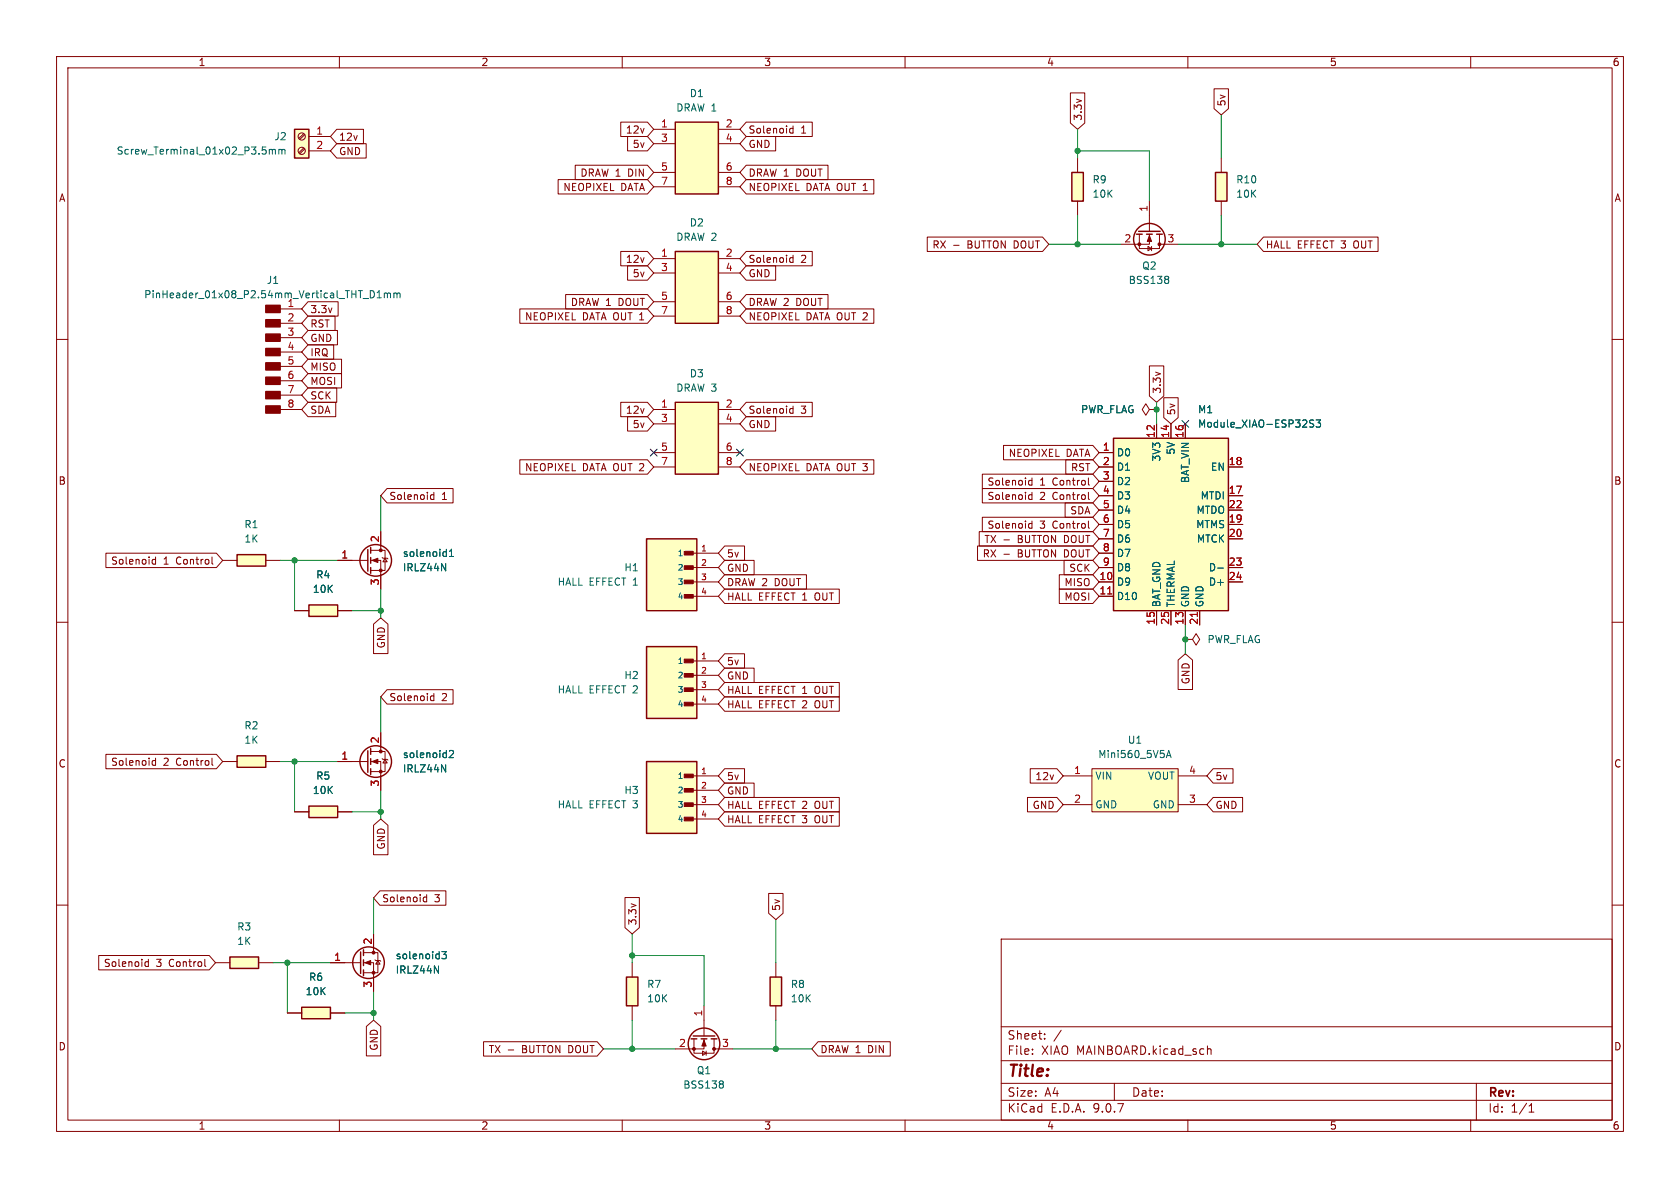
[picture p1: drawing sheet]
<svg xmlns="http://www.w3.org/2000/svg" width="297mm" height="210mm" viewBox="0 0 297 210" stroke-linecap="round" stroke-linejoin="round" font-family="sans-serif">
<g fill="none" stroke="#840000" stroke-width=".18">
<path d="M10 10h277v190h-277zM12 12h273v186h-273zM60 10v2M110 10v2M160 10v2M210 10v2M260 10v2M49.5 54.6h3.8M49.5 57.2h3.8M49.5 59.7h3.8M10 60h2M49.5 62.2h3.8"/>
<path d="M49.5 64.8h3.8M49.5 67.3h3.8M49.5 69.9h3.8M49.5 72.4h3.8M285 60h2M10 110h2M285 110h2M10 160h2M177 166h108v32h-108zM285 160h2M60 198v2M110 198v2"/>
<path d="M160 198v2M177 194.5h108M177 191.5h108M177 187.5h108M177 181.5h108M182.5 186.3v.1M182.5 185.5v.1M184.7 183.6v.1M184.7 182.8v.1M187.6 182.1l-1.3 2M197 191.5v3M210 198v2"/>
<path d="M213.5 185.5l.2-.1 .3 .1 .1 .9M260 198v2M261 191.5v6.5M270.3 196.6h.9M270.3 195.5l.4-.4v1.5"/>
</g>
<g fill="#840000" stroke="#840000" stroke-width=".25">
<path d="M47 54h2.5v1.2h-2.5z"/>
<path d="M47 56.5h2.5v1.3h-2.5z"/>
<path d="M47 59.1h2.5v1.2h-2.5z"/>
<path d="M47 61.6h2.5v1.3h-2.5z"/>
<path d="M47 64.1h2.5v1.3h-2.5z"/>
<path d="M47 66.7h2.5v1.2h-2.5z"/>
<path d="M47 69.2h2.5v1.3h-2.5z"/>
<path d="M47 71.8h2.5v1.2h-2.5z"/>
</g>
<path d="M66.1 51.6l.1 .3-.1 .6M66.7 52.6h.7M66.7 51.7l.3-.3v1.2M67.9 51.8v.8M67.9 51.9l.4-.1 .2 .2M68.5 52l.2-.2 .3 .1v.7M68.5 52v.6M69.6 51.9l.4-.1 .2 .2M69.6 51.8v.8M70.2 52l.2-.2 .3 .1v.7M70.2 52v.6" fill="none" stroke="#006464" stroke-width=".18"/>
<path d="M119.4 21.6h7.6v12.7h-7.6z" fill="#ffffc2"/>
<path d="M119.4 21.6h7.6v12.7h-7.6z" fill="none" stroke="#840000" stroke-width=".25"/>
<path d="M115.6 22.9h3.8M115.6 25.4h3.8M115.6 30.5h3.8M115.6 33h3.8M127 22.9h3.8M127 25.4h3.8M127 30.5h3.8M127 33h3.8" fill="none" stroke="#840000" stroke-width=".18"/>
<path d="M110.7 172.7h2.1v5.1h-2.1z" fill="#ffffc2"/>
<path d="M110.7 172.7h2.1v5.1h-2.1z" fill="none" stroke="#840000" stroke-width=".25"/>
<path d="M111.8 170.2v2.5M111.8 177.8v2.5" fill="none" stroke="#840000" stroke-width=".18"/>
<path d="M114.3 134.6h8.9v12.7h-8.9z" fill="#ffffc2"/>
<path d="M114.3 134.6h8.9v12.7h-8.9z" fill="none" stroke="#840000" stroke-width=".25"/>
<g fill="#840000" stroke="#840000" stroke-width=".18">
<path d="M121 136.8h1.6v.7h-1.6z"/>
<path d="M121 139.4h1.6v.6h-1.6z"/>
<path d="M121 141.9h1.6v.7h-1.6z"/>
<path d="M121 144.5h1.6v.6h-1.6z"/>
</g>
<path d="M121.9 137.2h5.1M121.9 139.7h5.1M121.9 142.2h5.1M121.9 144.8h5.1" fill="none" stroke="#840000" stroke-width=".18"/>
<path d="M119.4 71.1h7.6v12.7h-7.6z" fill="#ffffc2"/>
<path d="M119.4 71.1h7.6v12.7h-7.6z" fill="none" stroke="#840000" stroke-width=".25"/>
<path d="M115.6 72.4h3.8M115.6 74.9h3.8M127 72.4h3.8M127 74.9h3.8M115.6 80h3.8M115.6 82.6h3.8M127 80h3.8M127 82.6h3.8" fill="none" stroke="#840000" stroke-width=".18"/>
<path d="M114.3 95.3h8.9v12.7h-8.9z" fill="#ffffc2"/>
<path d="M114.3 95.3h8.9v12.7h-8.9z" fill="none" stroke="#840000" stroke-width=".25"/>
<g fill="#840000" stroke="#840000" stroke-width=".18">
<path d="M121 97.5h1.6v.6h-1.6z"/>
<path d="M121 100h1.6v.6h-1.6z"/>
<path d="M121 102.6h1.6v.6h-1.6z"/>
<path d="M121 105.1h1.6v.6h-1.6z"/>
</g>
<path d="M121.9 97.8h5.1M121.9 100.3h5.1M121.9 102.9h5.1M121.9 105.4h5.1" fill="none" stroke="#840000" stroke-width=".18"/>
<path d="M114.3 114.3h8.9v12.7h-8.9z" fill="#ffffc2"/>
<path d="M114.3 114.3h8.9v12.7h-8.9z" fill="none" stroke="#840000" stroke-width=".25"/>
<g fill="#840000" stroke="#840000" stroke-width=".18">
<path d="M121 116.5h1.6v.7h-1.6z"/>
<path d="M121 119.1h1.6v.6h-1.6z"/>
<path d="M121 121.6h1.6v.6h-1.6z"/>
<path d="M121 124.1h1.6v.7h-1.6z"/>
</g>
<path d="M121.9 116.8h5.1M121.9 119.4h5.1M121.9 121.9h5.1M121.9 124.5h5.1" fill="none" stroke="#840000" stroke-width=".18"/>
<path d="M189.5 30.5h2v5.1h-2z" fill="#ffffc2"/>
<path d="M189.5 30.5h2v5.1h-2z" fill="none" stroke="#840000" stroke-width=".25"/>
<path d="M190.5 27.9v2.6M190.5 35.6v2.5" fill="none" stroke="#840000" stroke-width=".18"/>
<path d="M41.9 98h5.1v2.1h-5.1z" fill="#ffffc2"/>
<path d="M41.9 98h5.1v2.1h-5.1z" fill="none" stroke="#840000" stroke-width=".25"/>
<path d="M39.4 99.1h2.5M47 99.1h2.5" fill="none" stroke="#840000" stroke-width=".18"/>
<path d="M193 135.9h15.3v7.6h-15.3z" fill="#ffffc2"/>
<path d="M188 137.2h5M193 135.9h15.3v7.6h-15.3zM208.3 137.2h5.1M188 142.2h5M208.3 142.2h5.1" fill="none" stroke="#840000" stroke-width=".18"/>
<path d="M206.2 133.9l.4-1.2 .4 1.2M206.3 133.6h.6" fill="none" stroke="#006464" stroke-width=".18"/>
<path d="M196.8 77.5h20.4v30.5h-20.4z" fill="#ffffc2"/>
<path d="M196.8 77.5h20.4v30.5h-20.4z" fill="none" stroke="#840000" stroke-width=".25"/>
<g fill="none" stroke="#840000" stroke-width=".18">
<path d="M204.5 74.9v2.6M207 74.9v2.6M209.5 74.9v2.6M194.3 80h2.5M194.3 82.6h2.5M194.3 85.1h2.5M194.3 87.6h2.5M194.3 90.2h2.5M194.3 92.7h2.5M194.3 95.3h2.5M194.3 97.8h2.5M217.2 82.6h2.5"/>
<path d="M217.2 87.6h2.5M217.2 90.2h2.5M217.2 92.7h2.5M217.2 95.3h2.5M194.3 100.3h2.5M194.3 102.9h2.5M194.3 105.4h2.5M204.5 108v2.5M207 108v2.5M209.5 108v2.5M212.1 108v2.5M217.2 100.3h2.5"/>
<path d="M217.2 102.9h2.5"/>
</g>
<path d="M195.8 105h.7M211.7 108.3v.7" fill="none" stroke="#a90000" stroke-width=".18"/>
<path d="M231.5 74.6l.7 .5-.2 .4-.5-.1M232.2 74.3l-.4-.1-.3 .3M232.7 74.2h.8l-.5 .5 .4 .1v.6l-.2 .1-.5-.1M215.3 100.4h1" fill="none" stroke="#006464" stroke-width=".18"/>
<path d="M136.1 172.7h2.1v5.1h-2.1z" fill="#ffffc2"/>
<path d="M136.1 172.7h2.1v5.1h-2.1z" fill="none" stroke="#840000" stroke-width=".25"/>
<path d="M137.2 170.2v2.5M137.2 177.8v2.5" fill="none" stroke="#840000" stroke-width=".18"/>
<path d="M54.6 106.9h5.1v2.1h-5.1z" fill="#ffffc2"/>
<path d="M54.6 106.9h5.1v2.1h-5.1z" fill="none" stroke="#840000" stroke-width=".25"/>
<path d="M52.1 108h2.5M59.7 108h2.5M209.5 113h1.3l.7-1 .6 1-.6 1-.7-1M209.5 113h.1" fill="none" stroke="#840000" stroke-width=".18"/>
<path d="M40.6 169.2h5.1v2h-5.1z" fill="#ffffc2"/>
<g fill="none" stroke="#840000" stroke-width=".25">
<path d="M65 132.7v3.8M65.5 132.3v1.1M65.5 134.1v1M65.5 135.9v1M40.6 169.2h5.1v2h-5.1zM63.8 168.3v3.8M64.3 167.9v1M64.3 169.7v1M64.3 171.5v1M122.2 183.6h1M122.6 183.1h3.8M124 183.6h1"/>
<path d="M125.7 183.6h1"/>
<circle cx="66.4" cy="134.6" r="2.79"/>
<circle cx="65.2" cy="170.2" r="2.79"/>
<circle cx="124.5" cy="184.5" r="2.79"/>
</g>
<g fill="none" stroke="#840000" stroke-width=".18">
<path d="M59.7 134.6h5.3M65.5 132.8h2.6v3.6h-2.6M65.5 134.6h1.8v5.1M67.3 129.5v3.3M67.6 134.1l.1 .1h.8l.1 .2M68.1 134.2l.4 .7h-.8zM38.1 170.2h2.5M45.7 170.2h2.6M58.4 170.2h5.4M64.3 168.4h2.5v3.6h-2.5M64.3 170.2h1.7v5.1M66 165.1v3.3"/>
<path d="M66.3 169.7l.1 .1h.8l.1 .1M66.8 169.8l.4 .6h-.8zM124.5 177.8v5.3M122.7 183.6v2.6h3.5v-2.6M124.2 185.8l.6 .4-.6 .4zM124.5 183.6v1.8h-5.1M124.8 185.8v.8M126.2 185.4h3.3"/>
</g>
<g fill="#840000" stroke="#840000" stroke-width=".18">
<path d="M64.5 170.2l1-.4v.8z"/>
<path d="M65.8 134.6l1-.4v.8z"/>
<path d="M124.5 183.9l.3 1h-.7z"/>
<circle cx="66" cy="168.4" r=".25"/>
<circle cx="66" cy="172" r=".25"/>
<circle cx="67.3" cy="132.8" r=".25"/>
<circle cx="67.3" cy="136.4" r=".25"/>
<circle cx="126.2" cy="185.4" r=".25"/>
<circle cx="122.7" cy="185.4" r=".25"/>
</g>
<path d="M78.1 135.2l.7 1.3v-1.3M79.5 132.8l.4-.1 .3 .3-.8 .9h.8M76.8 170.8l.7 1.2v-1.2M78.1 168.2h.8l-.4 .5 .4 .1v.6l-.2 .1-.6-.1M127.6 191.1l.3 .2-.3 .3 .3 .3v.2l-.3 .2" fill="none" stroke="#006464" stroke-width=".18"/>
<path d="M54.6 142.5h5.1v2h-5.1z" fill="#ffffc2"/>
<path d="M54.6 142.5h5.1v2h-5.1z" fill="none" stroke="#840000" stroke-width=".25"/>
<path d="M52.1 143.5h2.5M59.7 143.5h2.5" fill="none" stroke="#840000" stroke-width=".18"/>
<path d="M214.9 30.5h2v5.1h-2z" fill="#ffffc2"/>
<path d="M214.9 30.5h2v5.1h-2z" fill="none" stroke="#840000" stroke-width=".25"/>
<path d="M215.9 27.9v2.6M215.9 35.6v2.5" fill="none" stroke="#840000" stroke-width=".18"/>
<path d="M41.9 133.6h5.1v2h-5.1z" fill="#ffffc2"/>
<path d="M41.9 133.6h5.1v2h-5.1z" fill="none" stroke="#840000" stroke-width=".25"/>
<path d="M39.4 134.6h2.5M47 134.6h2.5" fill="none" stroke="#840000" stroke-width=".18"/>
<path d="M52.1 22.9h2.5v5h-2.5z" fill="#ffffc2"/>
<path d="M52.1 22.9h2.5v5h-2.5z" fill="none" stroke="#840000" stroke-width=".25"/>
<g fill="none" stroke="#840000" stroke-width=".18">
<path d="M53.7 23.6l-.9 .9M53.7 26.2l-.9 .8M53.9 23.8l-.9 .8M53.9 26.3l-.9 .9M54.6 24.1h3.8M54.6 26.7h3.8"/>
<circle cx="53.3" cy="24.1" r=".63"/>
<circle cx="53.3" cy="26.7" r=".63"/>
</g>
<path d="M47.6 26.4v.8M47.6 26.5l.4-.1 .1 .2M48.1 26.6l.2-.2 .3 .1 .1 .7M48.1 26.6v.6M49.3 26.5l.4-.1 .1 .2M49.3 26.4v.8M49.8 26.6l.2-.2 .3 .1 .1 .7M49.8 26.6v.6" fill="none" stroke="#006464" stroke-width=".18"/>
<path d="M119.4 44.5h7.6v12.7h-7.6z" fill="#ffffc2"/>
<g fill="none" stroke="#840000" stroke-width=".25">
<path d="M119.4 44.5h7.6v12.7h-7.6zM200.9 41.4h1M201.3 40.9h3.8M202.7 41.4h1M204.5 41.4h1"/>
<circle cx="203.2" cy="42.3" r="2.79"/>
</g>
<g fill="none" stroke="#840000" stroke-width=".18">
<path d="M203.2 35.6v5.3M115.6 45.7h3.8M115.6 48.3h3.8M115.6 53.3h3.8M115.6 55.9h3.8M127 45.7h3.8M127 48.3h3.8M127 53.3h3.8M127 55.9h3.8M201.4 41.4v2.5h3.6v-2.5M202.9 43.6l.7 .3-.7 .4zM203.2 41.4v1.8h-5.1"/>
<path d="M203.6 43.6v.7M205 43.2h3.3M203.2 72.4l-.6-1-.7 1 .7 1 .6-1h1.3M204.5 72.4h.1"/>
</g>
<g fill="#840000" stroke="#840000" stroke-width=".18">
<path d="M203.2 41.7l.4 1h-.8z"/>
<circle cx="205" cy="43.2" r=".25"/>
<circle cx="201.4" cy="43.2" r=".25"/>
</g>
<path d="M206.4 48.8l.2 .3-.2 .3 .2 .2v.3l-.2 .2" fill="none" stroke="#006464" stroke-width=".18"/>
<path d="M53.3 178.1h5.1v2h-5.1z" fill="#ffffc2"/>
<g fill="none" stroke="#840000" stroke-width=".25">
<path d="M65 97.2v3.8M65.5 96.8v1M65.5 98.6v1M65.5 100.3v1M53.3 178.1h5.1v2h-5.1z"/>
<circle cx="66.4" cy="99.1" r="2.79"/>
</g>
<g fill="none" stroke="#840000" stroke-width=".18">
<path d="M189.2 16.4h2.6v5.3l-1.3 1.2-1.3-1.2zM214.6 15.7h2.6v3.5l-1.3 1.1-1.3-1.1zM59.5 25.4h5.2v2.5h-5.2l-1.1-1.2zM59.5 22.9h4.8v2.5h-4.8l-1.1-1.3zM98.7 31.7h15.8l1.1 1.3-1.1 1.3h-15.8zM101.7 29.2h12.8l1.1 1.3-1.1 1.3h-12.8zM109.7 21.6h4.8l1.1 1.3-1.1 1.2h-4.8zM110.9 24.1h3.6l1.1 1.3-1.1 1.3h-3.6zM131.9 24.1h5.2v2.6h-5.2l-1.1-1.3zM131.9 21.6h11.7v2.5h-11.7l-1.1-1.2zM131.9 29.2h14.5v2.6h-14.5l-1.1-1.3zM131.9 31.7h22.6v2.6h-22.6l-1.1-1.3z"/>
<path d="M139.6 23.3l.2 .2h.4M140.2 22.3v1.2M140.2 22.7h-.4l-.2 .2M54.5 58.4h5.2v2.6h-5.2l-1.2-1.3zM54.5 53.3h5.3v2.6h-5.3l-1.2-1.3zM54.5 55.9h4.7v2.5h-4.7l-1.2-1.2zM91.9 54.6h22.6l1.1 1.3-1.1 1.3h-22.6zM100 52.1h14.5l1.1 1.2-1.1 1.3h-14.5zM109.7 44.4h4.8l1.1 1.3-1.1 1.3h-4.8zM110.9 47h3.6l1.1 1.3-1.1 1.2h-3.6zM131.9 54.6h22.6v2.6h-22.6l-1.1-1.3zM131.9 44.4h11.7v2.6h-11.7l-1.1-1.3z"/>
<path d="M131.9 52.1h14.5v2.5h-14.5l-1.1-1.3zM131.9 47h5.2v2.5h-5.2l-1.1-1.2zM139.6 46.1l.2 .3 .4-.1M140.2 45.1v1.3M140.2 45.6l-.4-.1-.2 .3M163.9 41.9h20.4l1.1 1.3-1.1 1.3h-20.4zM168.6 43.4h1M223.4 41.9h20.2v2.6h-20.2l-1.2-1.3zM54.5 63.5h5.9v2.5h-5.9l-1.2-1.2zM54.5 68.6h5v2.5h-5l-1.2-1.2zM54.5 66h5.9v2.6h-5.9l-1.2-1.3zM54.5 71.1h4.9v2.6h-4.9l-1.2-1.3z"/>
<path d="M54.5 61h4.5v2.5h-4.5l-1.2-1.3zM109.7 71.1h4.8l1.1 1.3-1.1 1.3h-4.8zM110.9 73.7h3.6l1.1 1.2-1.1 1.3h-3.6zM131.9 71.1h11.7v2.6h-11.7l-1.1-1.3zM131.9 73.7h5.2v2.5h-5.2l-1.1-1.3zM139.6 72.8l.2 .3 .4-.1M140.2 71.8v1.3M140.2 72.3l-.4-.1-.2 .3M177.4 78.7h15.8l1.1 1.3-1.1 1.3h-15.8zM203.2 64.7h2.5v5.3l-1.2 1.1-1.3-1.1zM204.5 72.4h.1M204.5 74.9v2.6"/>
<path d="M205.7 70.3h2.6v3.5l-1.3 1.1-1.3-1.1zM207 74.9v2.6M209.5 74.9v2.6M18.7 97.8h19.6l1.1 1.3-1.1 1.2h-19.6zM26.9 99.5l.2 .2h.4M27.5 98.5v1.2M27.5 98.9h-.4l-.2 .2M37.5 98.5v1l.2 .2M59.7 99.1h5.3M65.5 97.3h2.6v3.5h-2.6M65.5 99.1h1.8v5M67.3 94v3.3"/>
<path d="M67.6 98.6l.1 .1h.8l.1 .1M68.1 98.7l.4 .6h-.8zM68.4 86.4h11.7v2.5h-11.7l-1.1-1.3zM76.1 88.1l.2 .2 .4-.1M76.7 87.5h-.4l-.2 .2M76.7 87v1.3M91.9 81.3h22.6l1.1 1.3-1.1 1.2h-22.6zM128.1 96.5h3.5v2.6h-3.5l-1.1-1.3zM128.1 99.1h5.2v2.5h-5.2l-1.1-1.3zM131.9 81.3h22.6v2.5h-22.6l-1.1-1.2zM172.8 96.5h20.4l1.1 1.3-1.1 1.3h-20.4zM173.1 94h20.1l1.1 1.3-1.1 1.2h-20.1z"/>
<path d="M173.7 83.8h19.5l1.1 1.3-1.1 1.3h-19.5zM173.7 91.4h19.5l1.1 1.3-1.1 1.3h-19.5zM173.7 86.4h19.5l1.1 1.2-1.1 1.3h-19.5zM177.5 98h.9M177.5 95.4h.9M181.8 85.5l.3 .3 .3-.1M181.8 93.1l.3 .3 .3-.1M181.8 88.1l.3 .2 .3-.1M182.4 84.5v1.3M182.4 87v1.3M182.4 92.1v1.3M182.4 85l-.3-.1-.3 .3"/>
<path d="M182.4 92.6l-.3-.1-.3 .3M182.4 87.5h-.3l-.3 .2M188.1 99.1h5.1l1.1 1.2-1.1 1.3h-5.1zM188.3 88.9h4.9l1.1 1.3-1.1 1.2h-4.9zM188.4 81.3h4.8l1.1 1.3-1.1 1.2h-4.8zM192.4 84.5v1.1l.2 .2M192.4 87v1.1l.2 .2M192.4 92.1v1.1l.2 .2M194.3 80h2.5M194.3 82.6h2.5M194.3 85.1h2.5M194.3 87.6h2.5"/>
<path d="M194.3 90.2h2.5M194.3 92.7h2.5M194.3 95.3h2.5M194.3 97.8h2.5M217.2 82.6h2.5M217.2 87.6h2.5M217.2 90.2h2.5M217.2 92.7h2.5M217.2 95.3h2.5M52.1 108h2.5M59.7 108h2.5M66 110.3l1.3-1.1 1.3 1.1v5.2h-2.6z"/>
<path d="M128.1 104.1h20.3v2.6h-20.3l-1.1-1.3zM128.1 101.6h14.5v2.5h-14.5l-1.1-1.2zM128.1 118.1h5.2v2.6h-5.2l-1.1-1.3zM128.1 115.6h3.5v2.5h-3.5l-1.1-1.3zM187.3 101.6h5.9l1.1 1.3-1.1 1.2h-5.9zM187.3 104.1h5.9l1.1 1.3-1.1 1.3h-5.9zM194.3 100.3h2.5M194.3 102.9h2.5M194.3 105.4h2.5M204.5 108v2.5M207 108v2.5M208.3 116.7l1.2-1.1 1.3 1.1v5.2h-2.5z"/>
<path d="M209.5 108v2.5M212.1 108v2.5M217.2 100.3h2.5M217.2 102.9h2.5M18.7 133.3h19.6l1.1 1.3-1.1 1.3h-19.6zM26.9 135l.2 .3 .4-.1M27.5 134v1.3M27.5 134.5l-.4-.1-.2 .3M37.5 134v1.1l.2 .2M59.7 134.6h2.5M67.3 129.5v2.6M67.3 137.2v2.5"/>
<path d="M68.4 121.9h11.7v2.6h-11.7l-1.1-1.3zM76.1 123.6l.2 .3 .4-.1M76.7 122.6v1.3M76.7 123.1l-.4-.1-.2 .3M128.1 120.6h20.3v2.6h-20.3l-1.1-1.3zM128.1 138.4h5.2v2.6h-5.2l-1.1-1.3zM128.1 135.9h3.5v2.5h-3.5l-1.1-1.2zM128.1 123.2h20.3v2.5h-20.3l-1.1-1.2zM182.1 135.9h4.7l1.2 1.3-1.2 1.2h-4.7zM214.5 135.9h3.5v2.5h-3.5l-1.1-1.2zM52.1 143.5h2.5M59.7 143.5h2.5"/>
<path d="M66 145.9l1.3-1.1 1.3 1.1v5.2h-2.6zM67.2 157.5h11.6v2.5h-11.6l-1.2-1.2zM74.8 159.2l.3 .2h.3M75.4 158.2v1.2M75.4 158.6h-.3l-.3 .2M110.5 158.7h2.5v5.3l-1.2 1.1-1.3-1.1zM128.1 143.5h20.3v2.6h-20.3l-1.1-1.3zM128.1 141h20.3v2.5h-20.3l-1.1-1.3zM135.9 157.9h2.5v3.5l-1.2 1.2-1.3-1.2zM181.6 141h5.2l1.2 1.2-1.2 1.3h-5.2zM214.5 141h5.2v2.5h-5.2l-1.1-1.3zM17.5 168.9h19.5l1.1 1.3-1.1 1.3h-19.5z"/>
<path d="M25.6 170.6l.3 .3 .3-.1M26.2 169.6v1.3M26.2 170.1l-.3-.1-.3 .2M36.2 169.6v1.1l.2 .2M50.8 179.1h2.5M58.4 179.1h2.6M58.4 170.2h2.6M66 165.1v2.5M66 172.7v2.6M64.8 181.5l1.2-1.2 1.3 1.2v5.2h-2.5zM85.5 184.1h20.1l1.1 1.3-1.1 1.3h-20.1zM89.9 185.6h.9"/>
<path d="M144.6 184.1h12.8v2.6h-12.8l-1.1-1.3z"/>
</g>
<g fill="#840000" stroke="#840000" stroke-width=".18">
<path d="M65.8 99.1l1-.4v.7z"/>
<circle cx="67.3" cy="97.3" r=".25"/>
<circle cx="67.3" cy="100.8" r=".25"/>
</g>
<path d="M231.5 74.6l.7 .5-.2 .4-.5-.1M232.2 74.3l-.4-.1-.3 .3M232.7 74.2h.8l-.5 .5 .4 .1v.6l-.2 .1-.5-.1M78.1 99.6l.7 1.3v-1.3M79.5 98.4h.7M79.5 97.5l.3-.4v1.3M215.3 100.4h1M78.1 135.2l.7 1.3v-1.3M79.5 132.8l.4-.1 .3 .3-.8 .9h.8M76.8 170.8l.7 1.2v-1.2M78.1 168.2h.8l-.4 .5 .4 .1v.6l-.2 .1-.6-.1" fill="none" stroke="#006464" stroke-width=".18"/>
<g fill="none" stroke="#009600" stroke-width=".18">
<path d="M190.5 22.9v5M190.5 38.1v5.1M190.5 26.7h12.7v8.9M215.9 20.3v7.6M215.9 38.1v5.1M185.4 43.2h12.7M208.3 43.2h13.9M204.5 71.1v3.8M49.5 99.1h10.2M52.1 99.1v8.9M67.3 87.6v6.4M62.2 108h5.1"/>
<path d="M67.3 104.1v5.1M209.5 110.5v5.1M49.5 134.6h10.2M52.1 134.6v8.9M67.3 123.2v6.3M67.3 139.7v5.1M62.2 143.5h5.1M66 158.8v6.3M48.3 170.2h10.1M50.8 170.2v8.9M61 179.1h5M66 175.3v5"/>
<path d="M111.8 168.9h12.7v8.9M111.8 165.1v5.1M137.2 162.6v7.6M106.7 185.4h12.7M111.8 180.3v5.1M129.5 185.4h14M137.2 180.3v5.1"/>
</g>
<path d="M115 79.4l1.2 1.2M116.2 79.4l-1.2 1.2M130.2 79.4l1.2 1.2M131.4 79.4l-1.2 1.2M208.9 74.3l1.3 1.2M210.2 74.3l-1.3 1.2" fill="none" stroke="#000084" stroke-width=".18"/>
<path d="M195.8 105h.7M211.7 108.3v.7" fill="none" stroke="#a90000" stroke-width=".18"/>
<g fill="#009600" stroke="#009600" stroke-width=".18">
<circle cx="52.1" cy="99.1" r=".46"/>
<circle cx="67.3" cy="108" r=".46"/>
<circle cx="52.1" cy="134.6" r=".46"/>
<circle cx="50.8" cy="170.2" r=".46"/>
<circle cx="67.3" cy="143.5" r=".46"/>
<circle cx="66" cy="179.1" r=".46"/>
<circle cx="215.9" cy="43.2" r=".46"/>
<circle cx="209.5" cy="113" r=".46"/>
<circle cx="190.5" cy="26.7" r=".46"/>
<circle cx="190.5" cy="43.2" r=".46"/>
<circle cx="204.5" cy="72.4" r=".46"/>
<circle cx="111.8" cy="168.9" r=".46"/>
<circle cx="111.8" cy="185.4" r=".46"/>
<circle cx="137.2" cy="185.4" r=".46"/>
</g>
<text font-size="2.8" fill="#840000" x="178" y="190.9">Title:</text>
<g font-size="2.1" fill="#840000">
<text x="178" y="184">Sheet:</text>
<text x="178" y="186.7">File:</text>
<text x="184.1" y="186.7">XIAO MAINBOARD.kicad_sch</text>
<text x="178" y="196.9">KiCad</text>
<text x="178" y="194.1">Size:</text>
<text x="184.7" y="194.1">A4</text>
<text x="185.7" y="196.9">E.D.A.</text>
<text x="193.3" y="196.9">9.0.7</text>
<text x="200" y="194.1">Date:</text>
<text x="263" y="194.3">Rev:</text>
<text x="263" y="196.9">Id:</text>
<text x="267.1" y="196.9">1/1</text>
</g>
<g font-size="1.8" fill="#840000">
<text x="35" y="11.9">1</text>
<text x="85" y="11.9">2</text>
<text x="135" y="11.9">3</text>
<text x="185" y="11.9">4</text>
<text x="235" y="11.9">5</text>
<text x="285" y="11.9">6</text>
<text x="110.6" y="23.8">12v</text>
<text x="132.2" y="23.8">Solenoid</text>
<text x="141.6" y="23.8">1</text>
<text x="191.5" y="21.4" transform="rotate(-90 191.5 21.4)">3.3v</text>
<text x="216.9" y="18.9" transform="rotate(-90 216.9 18.9)">5v</text>
<text x="59.8" y="27.6">GND</text>
<text x="59.8" y="25.1">12v</text>
<text x="111.8" y="26.4">5v</text>
<text x="132.2" y="26.4">GND</text>
<text x="10.3" y="35.9">A</text>
<text x="99.5" y="34">NEOPIXEL</text>
<text x="102.5" y="31.4">DRAW 1</text>
<text x="109.7" y="34">DATA</text>
<text x="111.1" y="31.4">DIN</text>
<text x="132.2" y="31.4">DRAW 1</text>
<text x="132.2" y="34">NEOPIXEL</text>
<text x="140.9" y="31.4">DOUT</text>
<text x="142.5" y="34">DATA OUT 1</text>
<text x="285.3" y="35.9">A</text>
<text x="110.6" y="46.7">12v</text>
<text x="132.2" y="46.7">Solenoid</text>
<text x="141.6" y="46.7">2</text>
<text x="164.7" y="44.1">RX -</text>
<text x="171.1" y="44.1">BUTTON DOUT</text>
<text x="223.7" y="44.1">HALL EFFECT 3</text>
<text x="239.6" y="44.1">OUT</text>
<text x="111.8" y="49.2">5v</text>
<text x="132.2" y="49.2">GND</text>
<text x="54.8" y="55.6">3.3v</text>
<text x="54.8" y="58.1">RST</text>
<text x="92.7" y="56.8">NEOPIXEL</text>
<text x="100.8" y="54.3">DRAW 1</text>
<text x="103" y="56.8">DATA OUT 1</text>
<text x="109.4" y="54.3">DOUT</text>
<text x="132.2" y="56.8">NEOPIXEL</text>
<text x="132.2" y="54.3">DRAW 2</text>
<text x="140.9" y="54.3">DOUT</text>
<text x="142.5" y="56.8">DATA OUT 2</text>
<text x="54.8" y="65.7">MISO</text>
<text x="54.8" y="60.6">GND</text>
<text x="54.8" y="63.2">IRQ</text>
<text x="54.8" y="70.8">SCK</text>
<text x="54.8" y="68.3">MOSI</text>
<text x="205.4" y="69.7" transform="rotate(-90 205.4 69.7)">3.3v</text>
<text x="54.8" y="73.3">SDA</text>
<text x="110.6" y="73.3">12v</text>
<text x="111.8" y="75.9">5v</text>
<text x="132.2" y="73.3">Solenoid</text>
<text x="132.2" y="75.9">GND</text>
<text x="141.6" y="73.3">3</text>
<text x="208" y="73.5" transform="rotate(-90 208 73.5)">5v</text>
<text x="92.7" y="83.5">NEOPIXEL</text>
<text x="103" y="83.5">DATA OUT 2</text>
<text x="132.2" y="83.5">NEOPIXEL</text>
<text x="142.5" y="83.5">DATA OUT 3</text>
<text x="178.2" y="81">NEOPIXEL</text>
<text x="188.5" y="81">DATA</text>
<text x="189.2" y="83.5">RST</text>
<text x="10.3" y="85.9">B</text>
<text x="68.7" y="88.6">Solenoid</text>
<text x="78.1" y="88.6">1</text>
<text x="174.5" y="86">Solenoid</text>
<text x="174.5" y="88.6">Solenoid</text>
<text x="183.8" y="86">1</text>
<text x="183.8" y="88.6">2</text>
<text x="186.2" y="86">Control</text>
<text x="186.2" y="88.6">Control</text>
<text x="285.3" y="85.9">B</text>
<text x="174.5" y="93.7">Solenoid</text>
<text x="183.8" y="93.7">3</text>
<text x="186.2" y="93.7">Control</text>
<text x="189.1" y="91.1">SDA</text>
<text x="19.5" y="100">Solenoid</text>
<text x="28.9" y="100">1</text>
<text x="31.3" y="100">Control</text>
<text x="128.4" y="98.7">5v</text>
<text x="128.4" y="101.3">GND</text>
<text x="173.6" y="98.7">RX -</text>
<text x="173.9" y="96.2">TX -</text>
<text x="180" y="98.7">BUTTON DOUT</text>
<text x="180" y="96.2">BUTTON DOUT</text>
<text x="188.9" y="101.3">SCK</text>
<text x="128.4" y="106.4">HALL EFFECT 1</text>
<text x="128.4" y="103.8">DRAW 2</text>
<text x="137.1" y="103.8">DOUT</text>
<text x="144.3" y="106.4">OUT</text>
<text x="188.1" y="103.8">MISO</text>
<text x="188.1" y="106.4">MOSI</text>
<text x="68.3" y="114.7" transform="rotate(-90 68.3 114.7)">GND</text>
<text x="128.4" y="117.8">5v</text>
<text x="68.7" y="124.1">Solenoid</text>
<text x="78.1" y="124.1">2</text>
<text x="128.4" y="120.3">GND</text>
<text x="128.4" y="122.9">HALL EFFECT 1</text>
<text x="128.4" y="125.4">HALL EFFECT 2</text>
<text x="144.3" y="122.9">OUT</text>
<text x="144.3" y="125.4">OUT</text>
<text x="210.5" y="121.1" transform="rotate(-90 210.5 121.1)">GND</text>
<text x="10.3" y="135.9">C</text>
<text x="19.5" y="135.6">Solenoid</text>
<text x="28.9" y="135.6">2</text>
<text x="31.3" y="135.6">Control</text>
<text x="285.3" y="135.9">C</text>
<text x="128.4" y="143.2">HALL EFFECT 2</text>
<text x="128.4" y="140.7">GND</text>
<text x="128.4" y="138.1">5v</text>
<text x="144.3" y="143.2">OUT</text>
<text x="182.5" y="143.2">GND</text>
<text x="182.9" y="138.1">12v</text>
<text x="214.8" y="143.2">GND</text>
<text x="214.8" y="138.1">5v</text>
<text x="128.4" y="145.7">HALL EFFECT 3</text>
<text x="144.3" y="145.7">OUT</text>
<text x="68.3" y="150.3" transform="rotate(-90 68.3 150.3)">GND</text>
<text x="67.5" y="159.7">Solenoid</text>
<text x="76.8" y="159.7">3</text>
<text x="138.1" y="161.1" transform="rotate(-90 138.1 161.1)">5v</text>
<text x="112.7" y="163.7" transform="rotate(-90 112.7 163.7)">3.3v</text>
<text x="18.3" y="171.1">Solenoid</text>
<text x="27.6" y="171.1">3</text>
<text x="30" y="171.1">Control</text>
<text x="10.3" y="185.9">D</text>
<text x="67" y="185.8" transform="rotate(-90 67 185.8)">GND</text>
<text x="285.3" y="185.9">D</text>
<text x="86.3" y="186.4">TX -</text>
<text x="92.4" y="186.4">BUTTON DOUT</text>
<text x="144.9" y="186.4">DRAW 1</text>
<text x="153.6" y="186.4">DIN</text>
<text x="35" y="199.9">1</text>
<text x="85" y="199.9">2</text>
<text x="135" y="199.9">3</text>
<text x="185" y="199.9">4</text>
<text x="235" y="199.9">5</text>
<text x="285" y="199.9">6</text>
</g>
<g font-size="1.8" fill="#006464">
<text x="121.8" y="17.4">D1</text>
<text x="119.5" y="19.9">DRAW 1</text>
<text x="20.5" y="27.5">Screw_Terminal_01x02_P3.5mm</text>
<text x="48.4" y="25">J2</text>
<text x="193" y="32.6">R9</text>
<text x="193" y="35.2">10K</text>
<text x="218.4" y="32.6">R10</text>
<text x="218.4" y="35.2">10K</text>
<text x="121.8" y="40.2">D2</text>
<text x="119.5" y="42.8">DRAW 2</text>
<text x="201.8" y="47.9">Q2</text>
<text x="25.4" y="52.9">PinHeader_01x08_P2.54mm_Vertical_THT_D1mm</text>
<text x="47.1" y="50.4">J1</text>
<text x="199.4" y="50.4">BSS138</text>
<text x="119.5" y="69.4">DRAW 3</text>
<text x="121.8" y="66.9">D3</text>
<text x="191" y="73.3">PWR_FLAG</text>
<text x="211.7" y="73.3">M1</text>
<text x="211.7" y="75.8">Module_XIAO-ESP32S3</text>
<text x="197.4" y="80.9">D0</text>
<text x="197.4" y="83.4">D1</text>
<text x="205.3" y="81.7" transform="rotate(-90 205.3 81.7)">3V3</text>
<text x="207.9" y="80.5" transform="rotate(-90 207.9 80.5)">5V</text>
<text x="214" y="83.4">EN</text>
<text x="197.4" y="86">D2</text>
<text x="197.4" y="88.5">D3</text>
<text x="210.4" y="85.5" transform="rotate(-90 210.4 85.5)">BAT_VIN</text>
<text x="212.2" y="88.5">MTDI</text>
<text x="43.1" y="93.6">R1</text>
<text x="197.4" y="91">D4</text>
<text x="197.4" y="93.6">D5</text>
<text x="211.4" y="93.6">MTMS</text>
<text x="211.4" y="91">MTDO</text>
<text x="43.1" y="96.1">1K</text>
<text x="71.1" y="101.2">IRLZ44N</text>
<text x="71.1" y="98.7">solenoid1</text>
<text x="110.3" y="101.2">H1</text>
<text x="197.4" y="96.1">D6</text>
<text x="197.4" y="98.7">D7</text>
<text x="197.4" y="101.2">D8</text>
<text x="211.5" y="96.1">MTCK</text>
<text x="213.6" y="101.2">D-</text>
<text x="55.2" y="105">10K</text>
<text x="55.8" y="102.5">R4</text>
<text x="98.5" y="103.7">HALL EFFECT 1</text>
<text x="197.4" y="103.7">D9</text>
<text x="197.4" y="106.3">D10</text>
<text x="205.3" y="107.4" transform="rotate(-90 205.3 107.4)">BAT_GND</text>
<text x="207.9" y="107.4" transform="rotate(-90 207.9 107.4)">THERMAL</text>
<text x="210.4" y="107.4" transform="rotate(-90 210.4 107.4)">GND</text>
<text x="213" y="107.4" transform="rotate(-90 213 107.4)">GND</text>
<text x="213.6" y="103.7">D+</text>
<text x="213.4" y="113.9">PWR_FLAG</text>
<text x="98.5" y="122.8">HALL EFFECT 2</text>
<text x="110.3" y="120.2">H2</text>
<text x="43.1" y="129.1">R2</text>
<text x="43.1" y="131.7">1K</text>
<text x="199.3" y="131.7">U1</text>
<text x="71.1" y="136.8">IRLZ44N</text>
<text x="71.1" y="134.2">solenoid2</text>
<text x="194.1" y="134.2">Mini560_5V5A</text>
<text x="55.2" y="140.6">10K</text>
<text x="55.8" y="138">R5</text>
<text x="98.5" y="143.1">HALL EFFECT 3</text>
<text x="110.3" y="140.6">H3</text>
<text x="193.5" y="138">VIN</text>
<text x="193.5" y="143.1">GND</text>
<text x="202.9" y="138">VOUT</text>
<text x="203.7" y="143.1">GND</text>
<text x="41.8" y="164.7">R3</text>
<text x="41.8" y="167.2">1K</text>
<text x="54.5" y="173.6">R6</text>
<text x="69.9" y="172.3">IRLZ44N</text>
<text x="69.9" y="169.8">solenoid3</text>
<text x="53.9" y="176.1">10K</text>
<text x="114.3" y="174.9">R7</text>
<text x="114.3" y="177.4">10K</text>
<text x="139.7" y="174.9">R8</text>
<text x="139.7" y="177.4">10K</text>
<text x="123.1" y="190.1">Q1</text>
<text x="120.7" y="192.6">BSS138</text>
</g>
<g font-size="1.8" fill="#a90000">
<text x="55.8" y="23.9">1</text>
<text x="116.8" y="22.6">1</text>
<text x="128.2" y="22.6">2</text>
<text x="55.8" y="26.4">2</text>
<text x="116.8" y="25.1">3</text>
<text x="128.2" y="25.1">4</text>
<text x="116.8" y="30.2">5</text>
<text x="116.8" y="32.8">7</text>
<text x="128.2" y="30.2">6</text>
<text x="128.2" y="32.8">8</text>
<text x="202.9" y="37.5" transform="rotate(-90 202.9 37.5)">1</text>
<text x="116.8" y="45.5">1</text>
<text x="128.2" y="45.5">2</text>
<text x="198.7" y="42.9">2</text>
<text x="206.3" y="42.9">3</text>
<text x="116.8" y="48">3</text>
<text x="116.8" y="53.1">5</text>
<text x="128.2" y="48">4</text>
<text x="128.2" y="53.1">6</text>
<text x="50.7" y="54.4">1</text>
<text x="50.7" y="56.9">2</text>
<text x="50.7" y="59.4">3</text>
<text x="116.8" y="55.6">7</text>
<text x="128.2" y="55.6">8</text>
<text x="50.7" y="62">4</text>
<text x="50.7" y="64.5">5</text>
<text x="50.7" y="67.1">6</text>
<text x="50.7" y="69.6">7</text>
<text x="50.7" y="72.1">8</text>
<text x="116.8" y="72.1">1</text>
<text x="116.8" y="74.7">3</text>
<text x="128.2" y="72.1">2</text>
<text x="128.2" y="74.7">4</text>
<text x="204.2" y="77.5" transform="rotate(-90 204.2 77.5)">12</text>
<text x="206.8" y="77.5" transform="rotate(-90 206.8 77.5)">14</text>
<text x="209.3" y="77.5" transform="rotate(-90 209.3 77.5)">16</text>
<text x="116.8" y="79.8">5</text>
<text x="116.8" y="82.3">7</text>
<text x="128.2" y="79.8">6</text>
<text x="128.2" y="82.3">8</text>
<text x="194.9" y="79.8">1</text>
<text x="194.9" y="82.3">2</text>
<text x="217.1" y="82.3">18</text>
<text x="194.9" y="84.8">3</text>
<text x="194.9" y="87.4">4</text>
<text x="194.9" y="89.9">5</text>
<text x="217.1" y="87.4">17</text>
<text x="217.1" y="89.9">22</text>
<text x="67.1" y="96" transform="rotate(-90 67.1 96)">2</text>
<text x="194.9" y="92.5">6</text>
<text x="194.9" y="95">7</text>
<text x="217.1" y="92.5">19</text>
<text x="217.1" y="95">20</text>
<text x="60.3" y="98.8">1</text>
<text x="194.9" y="97.5">8</text>
<text x="194.9" y="100.1">9</text>
<text x="217.1" y="100.1">23</text>
<text x="67.1" y="103.6" transform="rotate(-90 67.1 103.6)">3</text>
<text x="194.3" y="102.6">10</text>
<text x="194.3" y="105.2">11</text>
<text x="217.1" y="102.6">24</text>
<text x="204.2" y="110.5" transform="rotate(-90 204.2 110.5)">15</text>
<text x="206.8" y="110.5" transform="rotate(-90 206.8 110.5)">25</text>
<text x="209.3" y="110.5" transform="rotate(-90 209.3 110.5)">13</text>
<text x="211.8" y="110.5" transform="rotate(-90 211.8 110.5)">21</text>
<text x="67.1" y="131.5" transform="rotate(-90 67.1 131.5)">2</text>
<text x="60.3" y="134.4">1</text>
<text x="189.8" y="136.9">1</text>
<text x="210.1" y="136.9">4</text>
<text x="67.1" y="139.1" transform="rotate(-90 67.1 139.1)">3</text>
<text x="189.8" y="142">2</text>
<text x="210.1" y="142">3</text>
<text x="65.8" y="167.1" transform="rotate(-90 65.8 167.1)">2</text>
<text x="59" y="169.9">1</text>
<text x="65.8" y="174.7" transform="rotate(-90 65.8 174.7)">3</text>
<text x="124.2" y="179.8" transform="rotate(-90 124.2 179.8)">1</text>
<text x="119.9" y="185.2">2</text>
<text x="127.6" y="185.2">3</text>
</g>
<g font-size="1.4" fill="#006464">
<text x="119.7" y="98.5">1</text>
<text x="119.7" y="101.1">2</text>
<text x="119.7" y="103.6">3</text>
<text x="119.7" y="106.1">4</text>
<text x="119.7" y="117.6">1</text>
<text x="119.7" y="120.1">2</text>
<text x="119.7" y="122.7">3</text>
<text x="119.7" y="125.2">4</text>
<text x="119.7" y="137.9">1</text>
<text x="119.7" y="140.4">2</text>
<text x="119.7" y="143">3</text>
<text x="119.7" y="145.5">4</text>
</g>
<g font-size="1.4" fill="#a90000">
<text x="123.8" y="97.5">1</text>
<text x="123.8" y="100.1">2</text>
<text x="123.8" y="102.6">3</text>
<text x="123.8" y="105.2">4</text>
<text x="123.8" y="116.6">1</text>
<text x="123.8" y="119.1">2</text>
<text x="123.8" y="121.7">3</text>
<text x="123.8" y="124.2">4</text>
<text x="123.8" y="136.9">1</text>
<text x="123.8" y="139.4">2</text>
<text x="123.8" y="142">3</text>
<text x="123.8" y="144.5">4</text>
</g>
</svg>
